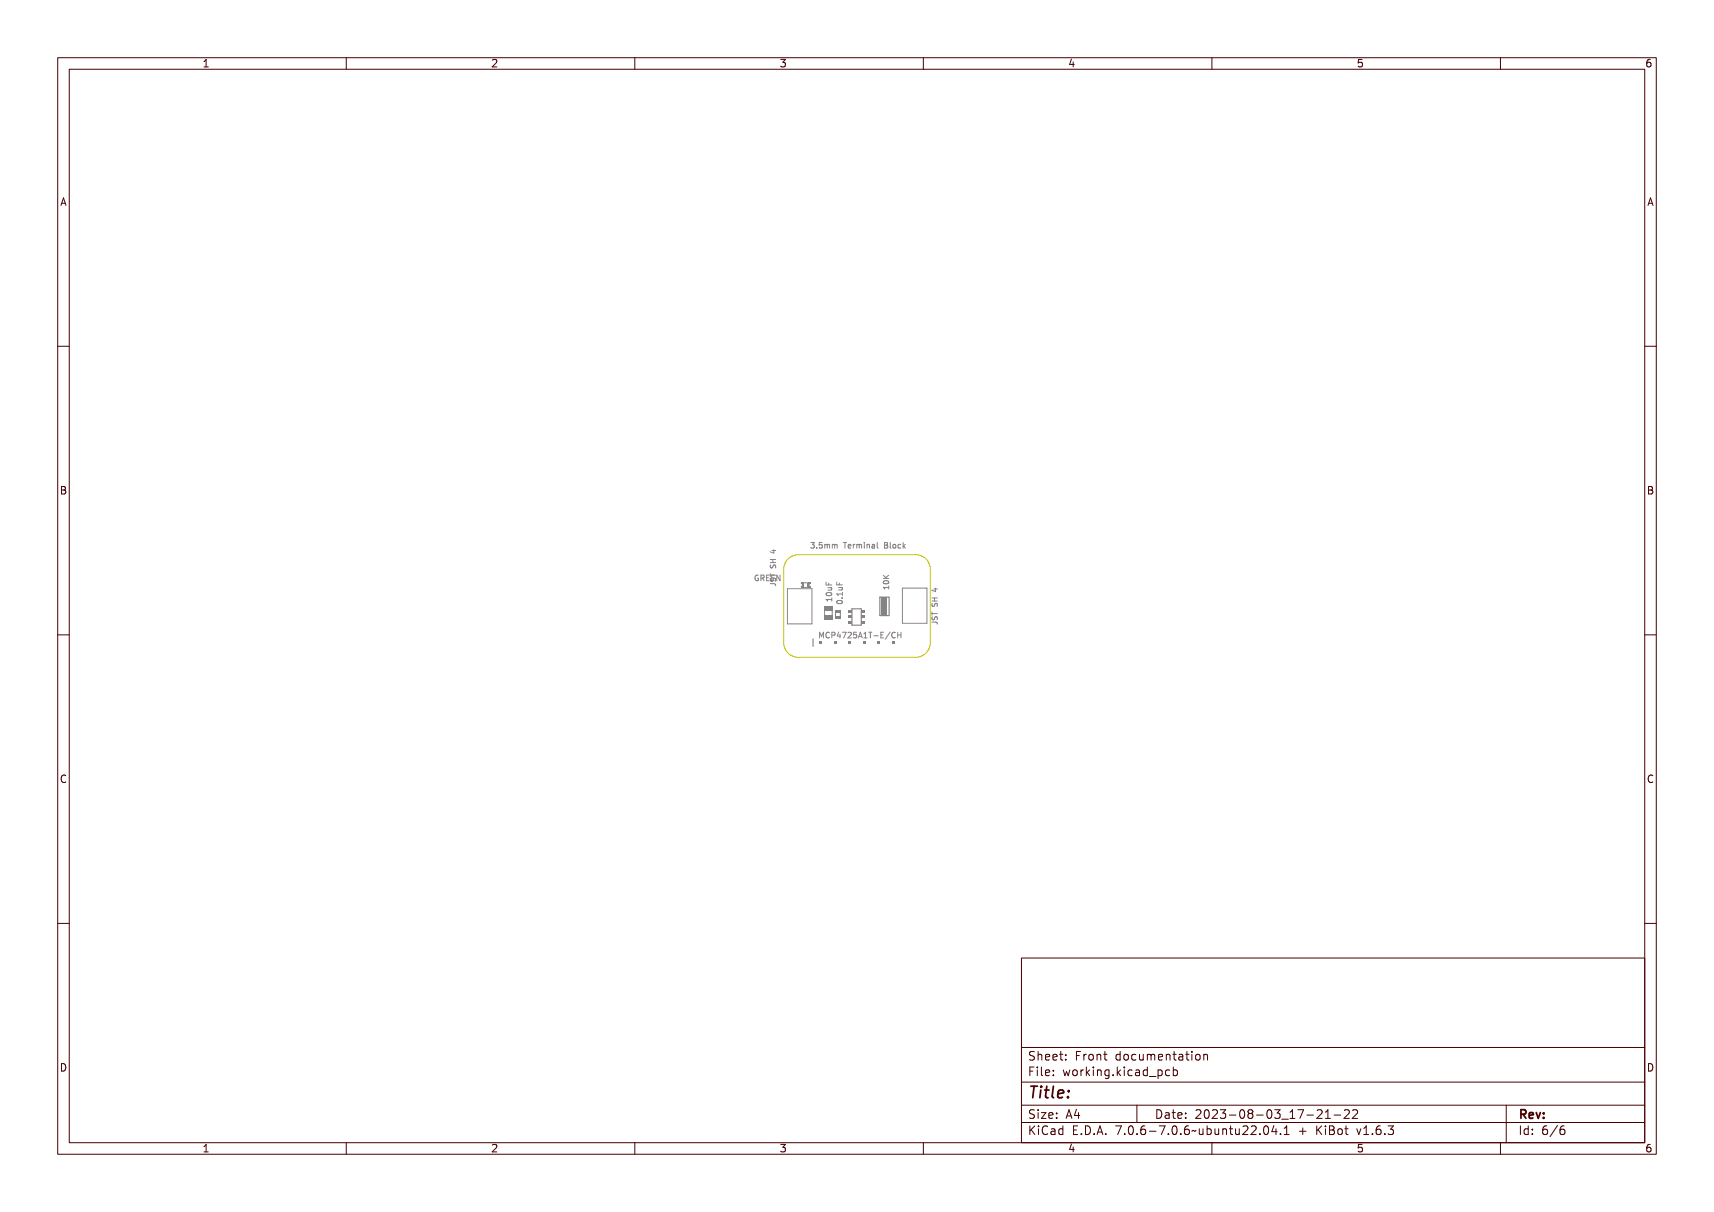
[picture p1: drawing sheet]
<svg xmlns="http://www.w3.org/2000/svg" width="297mm" height="210mm" viewBox="0 0 297 210" stroke-linecap="round" stroke-linejoin="round" font-family="sans-serif">
<g fill="none" stroke="#848484" stroke-width=".17">
<path d="M131.2 99.7a.53 .53 0 0 0-.4 .4 .53 .53 0 0 0 .4 .5M131.7 99.8l.2-.1 .3 .1v.1l-.1-.1a.36 .36 0 0 0-.4 .4 .36 .36 0 0 0 .4 .3v-.2l-.2-.1h.3v.4a.43 .43 0 0 1-.6 0 .43 .43 0 0 1 0-.6zM132.4 99.7h.2a.26 .26 0 0 1 .4 .2 .26 .26 0 0 1-.2 .3l.3 .5h-.2l-.3-.4h-.1v.4h-.1zM132.5 99.8h.1a.17 .17 0 0 1 .2 .2 .17 .17 0 0 1-.2 .2h-.1zM133.2 99.7h.6v.1h-.5v.3h.4v.1h-.4v.4h.5v.1h-.6zM133.5 97.5h.9M133.5 96.9h.9M133.5 97.9l.1 .5h.2l.2-.4 .2-.1 .2 .2v.3M133.6 99.5h.1v.2h.8v.2h-.8v.2h-.1zM133.6 97.3h.9v.1h-.4v.3h.4v.1h-.9v-.1h.4v-.3h-.4zM133.6 95.9h.6l.1-.2 .2 .3h-.2v.4h-.1l-.6-.4zM133.6 98.1h.1a.18 .18 0 0 0 0 .3 .18 .18 0 0 0 .3-.1 .29 .29 0 0 1 .5-.2 .29 .29 0 0 1-.1 .5v-.1a.22 .22 0 0 0 0-.3 .22 .22 0 0 0-.3 0 .22 .22 0 0 0 0 .3 .29 .29 0 0 1-.5 0 .29 .29 0 0 1 0-.4z"/>
<path d="M133.7 96h.5v.3zM133.8 95.4h.6M133.9 96.9v.6M134 99.7h.5v.1h-.4v.3h.4v.1h-.4v.4h.5v.1h-.6zM134.1 95.3v.5l-.7-.2M134.7 99.7h.2l.3 .8v-.8h.1v1h-.1l-.4-.8v.8h-.1zM140.5 94h.6l-.3 .4h.2M140.5 94.9h.5M141.5 94.1a.29 .29 0 0 1 .4 0 .29 .29 0 0 1 0 .4 .3 .3 0 0 1 0 .5 .3 .3 0 0 1-.4-.1 .22 .22 0 0 0 .3 .1 .22 .22 0 0 0 .1-.3 .22 .22 0 0 0-.3-.1l.1-.1a.18 .18 0 0 0 .2-.3 .17 .17 0 0 0-.3 0h-.1zM142.5 94.8h.1v.2h-.1zM143.1 94.1h.5v.1h-.4v.2a.32 .32 0 0 1 .4 .2 .32 .32 0 0 1-.1 .4 .32 .32 0 0 1-.5-.1 .25 .25 0 0 0 .4 0 .25 .25 0 0 0 0-.3 .25 .25 0 0 0-.3-.1zM143.8 94.3h.6v.7h-.1v-.6l-.1 .6h-.1l-.1-.6-.1 .6h-.1z"/>
<path d="M144.6 94.3h.6v.7h-.1v-.6l-.1 .6h-.1l-.1-.6-.1 .6h-.1zM146.1 94.1h.7v.1h-.3v.8h-.1v-.8h-.3zM147 94.4l.4-.1 .2 .3-.5 .1a.28 .28 0 0 0 .1 .2 .28 .28 0 0 0 .3 0 .36 .36 0 0 1-.5 0 .36 .36 0 0 1 0-.5zM147.1 94.4h.3l.1 .2h-.4zM147.9 94.3l.1 .1a.19 .19 0 0 1 .2-.1 .19 .19 0 0 1 .2 .1 .24 .24 0 0 0-.3 0 .24 .24 0 0 0-.1 .3v.3h-.1zM148.5 94.3h.6l.1 .7h-.1l-.1-.6-.1 .6h-.1l-.1-.6-.1 .6h-.1zM149.4 94.3h.3v.6h.2v.1h-.6v-.1h.3v-.5zM149.6 94h.1v.2h-.1zM150.1 94.3l.1 .1a.23 .23 0 0 1 .3-.1 .23 .23 0 0 1 .2 .3v.4h-.1l-.1-.5-.1-.1-.1 .1-.1 .5h-.1zM150.9 94.3l.5 .1 .1 .6-.2-.1a.25 .25 0 0 1-.3 .1 .25 .25 0 0 1-.1-.3 .25 .25 0 0 1 .3-.1h.1a.23 .23 0 0 0-.1-.2 .23 .23 0 0 0-.3 .1zM151.7 94h.3v.8l.2 .2-.3-.1v-.8zM153.1 99.7l.5 .5"/>
<path d="M153.3 94.1h.2a.23 .23 0 0 1 .3 .1 .23 .23 0 0 1-.1 .3 .26 .26 0 0 1 .2 .3 .26 .26 0 0 1-.4 .2h-.2zM153.4 94.6h.1a.18 .18 0 0 1 .2 .1 .18 .18 0 0 1-.2 .2h-.1zM153.4 94.2h.1a.15 .15 0 0 1 .2 .1 .15 .15 0 0 1-.2 .2h-.1zM154 99.7l-.5 .4M154 94h.3v.8l.3 .2-.3-.1-.1-.8zM155 94.5v-.1a.24 .24 0 0 1 .3 .3 .24 .24 0 0 1-.3 .2zM155.7 94.4l.3-.1 .2 .2a.26 .26 0 0 0-.4 0 .26 .26 0 0 0 0 .3 .26 .26 0 0 0 .4 .1v.1a.38 .38 0 0 1-.5-.1 .38 .38 0 0 1 0-.5zM156.4 94h.2v.6l.4-.3-.3 .3 .4 .4h-.2l-.3-.4v.4h-.2zM133.6 101.1h.6a.26 .26 0 0 1 .3 .2 .26 .26 0 0 1-.2 .3 .21 .21 0 0 0 .1-.2 .21 .21 0 0 0-.2-.2h-.5v.2h-.1zM133.6 100.3l.1 .1a.18 .18 0 0 0 0 .3 .18 .18 0 0 0 .3-.2 .29 .29 0 0 1 .5-.2 .29 .29 0 0 1-.1 .5 .22 .22 0 0 0 0-.3 .22 .22 0 0 0-.3-.1 .22 .22 0 0 0 0 .3 .29 .29 0 0 1-.5 0 .29 .29 0 0 1 0-.4zM134.1 101.1l.3 .2v.2M138.8 101.1a.3 .3 0 0 1 .3 .3 .3 .3 0 0 1-.3 .3"/>
<path d="M139.2 101.8h.8M139.3 101h.7M140.4 101.1a.27 .27 0 0 0-.2 .3 .27 .27 0 0 0 .2 .3M141.8 109.6h.2l.2 .5 .1-.5h.2v1h-.1v-.9l-.2 .5h-.1l-.2-.5v.9h-.1zM142.7 109.7l.4-.1 .1 .1v.1a.34 .34 0 0 0-.4 .3 .34 .34 0 0 0 .4 .3v.1a.45 .45 0 0 1-.5-.1 .45 .45 0 0 1 0-.5zM143.2 103.9h.9v-.2h.1v.5h-.1v-.2h-.8l.1 .2h-.1zM143.2 101.3h.1v.4h.3v-.4h.1v.4h.5v.2h-1zM143.3 103l.4-.1a.38 .38 0 0 1 .5 .3 .55 .55 0 0 1-.5 .3 .55 .55 0 0 1-.5-.3zM143.3 103.1a.43 .43 0 0 1 .8 .2 .43 .43 0 0 1-.8-.2zM143.5 102.1h.7l-.1 .1a.23 .23 0 0 1 .1 .3 .23 .23 0 0 1-.3 .2h-.4v-.1l.5-.1 .1-.1-.1-.1-.5-.1zM143.5 109.6h.3a.31 .31 0 0 1 .3 .4 .31 .31 0 0 1-.5 .2v.4h-.1zM143.6 109.7h.2a.18 .18 0 0 1 .2 .2 .18 .18 0 0 1-.2 .2h-.2z"/>
<path d="M144.6 109.6h.1v.6h.2l-.2 .4h-.1v-.3h-.4zM144.6 109.7v.5h-.3zM145 109.6h.6l-.3 1h-.2l.4-.9h-.5zM145.1 102.7h.8v-.2h.1v.6h-.1v-.2h-.7v.2h-.1zM145.1 101h.1v.4h.2v-.4h.1v.4h.5v.1h-.9zM145.2 104.2l.3-.1a.38 .38 0 0 1 .5 .3 .55 .55 0 0 1-.5 .3 .55 .55 0 0 1-.5-.3zM145.2 104.3a.43 .43 0 0 1 .7 .2 .43 .43 0 0 1-.7-.2zM145.3 101.8h.7l-.1 .1a.23 .23 0 0 1 .1 .3 .23 .23 0 0 1-.3 .1h-.4v-.1h.5l.1-.1-.1-.2h-.5zM145.8 103.6h.2v.1h-.2zM145.8 109.7a.35 .35 0 0 1 .6 0 .35 .35 0 0 1-.2 .5l-.2 .3h.4v.1h-.6l.4-.5a.23 .23 0 0 0 0-.4 .23 .23 0 0 0-.4 .1zM146.6 109.6h.5v.1h-.3v.3a.32 .32 0 0 1 .4 .1 .32 .32 0 0 1-.2 .4 .32 .32 0 0 1-.4-.1 .25 .25 0 0 0 .4 .1 .25 .25 0 0 0 0-.4 .25 .25 0 0 0-.4 0zM147.6 109.6h.2l.3 1h-.2v-.3h-.4v.3h-.2z"/>
<path d="M147.7 109.7l.1 .5h-.2zM148.3 109.7l.3-.1v.9h.2v.1h-.5v-.1h.2v-.8l-.2 .1zM148.9 109.6h.7v.1h-.2v.9h-.2v-.9h-.3zM149.9 110.2h.3v.1h-.3zM150.6 109.6h.6v.1h-.5v.3h.4v.1h-.4v.4h.5v.1h-.6zM151.8 109.6h.2l-.6 1.1h-.1zM152.2 109.7l.4-.1 .1 .1v.1a.34 .34 0 0 0-.4 .3 .34 .34 0 0 0 .4 .3v.1a.45 .45 0 0 1-.5-.1 .45 .45 0 0 1 0-.5zM152.9 109.6h.2v.4h.3v-.4h.1v1h-.1v-.5h-.3v.5h-.2zM153.1 100.2h.9M153.1 100.8a.46 .46 0 0 1 .5-.2 .46 .46 0 0 1 .4 .4 .46 .46 0 0 1-.6 .2 .46 .46 0 0 1-.3-.4zM153.1 101.8h.8v-.2h.1v.5h-.1v-.2h-.7l.1 .2h-.1zM153.1 100l.4 .4 .5-.4v.2l-.4 .3 .4 .1v.1h-.9v-.1h.4l-.4-.4z"/>
<path d="M153.1 101a.48 .48 0 0 1 .6-.2 .48 .48 0 0 1 .3 .5 .48 .48 0 0 1-.5 .2 .48 .48 0 0 1-.4-.5zM153.2 101.1a.41 .41 0 0 1 .7 .1 .41 .41 0 0 1-.7-.1zM154 101.5v.6M154 101.8h-.9l.2 .3M154.2 109.5l-.8 1.3M155.1 109.6a.44 .44 0 0 0-.6 .4 .44 .44 0 0 0 .6 .4M155.6 109.6v.9M155.6 110h.5M156.1 109.6v.9M161.5 107.8h.8l.1 .3M161.5 106.1v.5M161.5 106.3h.9"/>
<path d="M161.5 104.1h.9M161.5 103.6h.9M161.5 104.5l.1 .5h.2l.2-.4 .2-.1 .2 .2v.4M161.5 106.9v.3l.2 .2 .2-.1 .2-.4h.2l.1 .5M161.6 107.8h.6a.26 .26 0 0 1 .4 .2 .26 .26 0 0 1-.2 .3 .21 .21 0 0 0 .1-.3 .21 .21 0 0 0-.3-.1h-.5v.2h-.1zM161.6 106.1h.1v.3h.8v.1h-.8v.3h-.1zM161.6 103.9h.9v.1h-.4v.4h.4v.1h-.9v-.1h.4v-.4h-.4zM161.6 102.5h.6l.1-.1 .2 .2h-.2v.4h-.1l-.6-.3zM161.7 107h.1a.2 .2 0 0 0 0 .4 .18 .18 0 0 0 .2-.2 .29 .29 0 0 1 .5-.2 .29 .29 0 0 1-.1 .5v-.1a.22 .22 0 0 0 .1-.3 .22 .22 0 0 0-.3 0 .22 .22 0 0 0-.1 .3 .29 .29 0 0 1-.4 0 .29 .29 0 0 1 0-.4zM161.7 104.7l.1 .1a.18 .18 0 0 0 0 .3 .18 .18 0 0 0 .2-.2 .29 .29 0 0 1 .5-.1 .29 .29 0 0 1-.1 .4 .22 .22 0 0 0 .1-.3 .22 .22 0 0 0-.3-.1 .22 .22 0 0 0-.1 .3 .29 .29 0 0 1-.4 0 .29 .29 0 0 1 0-.4zM161.7 102.6h.5v.3zM161.8 102h.6"/>
<path d="M161.9 103.6v.5M162.1 101.9v.6l-.7-.2"/>
<circle cx="151.2" cy="94.8" r=".16"/>
<circle cx="155.1" cy="94.6" r=".36"/>
<circle cx="139" cy="101.7" r=".07"/>
<circle cx="143.7" cy="103.2" r=".09"/>
<circle cx="145.5" cy="104.4" r=".09"/>
<circle cx="153.6" cy="101.2" r=".08"/>
</g>
<g fill="#848484">
<path d="M138.8 101.6h.1v.2h-.1z" fill-rule="evenodd"/>
<path d="M138.9 101.8h.4z" fill-rule="evenodd"/>
<path d="M139 100.9h.3v.9h-.3z" fill-rule="evenodd"/>
<path d="M140 101.6h.5v.2h-.5z" fill-rule="evenodd"/>
<path d="M140 101.1h.2v.6h-.2z" fill-rule="evenodd"/>
<path d="M140.2 101.6l.1 .1z" fill-rule="evenodd"/>
<path d="M140.2 101.1l.1 .1z" fill-rule="evenodd"/>
<path d="M138.8 100.9h.3v.2h-.3z" fill-rule="evenodd"/>
<path d="M140 100.9h.5v.2h-.5z" fill-rule="evenodd"/>
</g>
<path d="M142.9 105.8v.8M144.2 105.8v.8" fill="none" stroke="#848484" stroke-width=".17"/>
<g fill="#848484">
<path d="M142.8 106.6h1.5v.7h-1.5z" fill-rule="evenodd"/>
<path d="M142.8 105.1h1.5v.8h-1.5z" fill-rule="evenodd"/>
</g>
<path d="M152.5 103.5h1.6v3.2h-1.6z" fill="none" stroke="#848484" stroke-width=".2"/>
<path d="M152.8 103.5h1v3.1h-1z" fill-rule="evenodd" fill="#848484"/>
<path d="M144.8 106.1v.7M145.6 106.1v.7" fill="none" stroke="#848484" stroke-width=".17"/>
<g fill="#848484">
<path d="M144.7 106.8h1v.5h-1z" fill-rule="evenodd"/>
<path d="M144.7 105.6h1v.5h-1z" fill-rule="evenodd"/>
</g>
<path d="M140.9 110.7v1.3" fill="none" stroke="#848484" stroke-width=".2"/>
<g fill="#848484">
<path d="M141.9 111.1h.5v.5h-.5z" fill-rule="evenodd"/>
<path d="M144.4 111.1h.5v.5h-.5z" fill-rule="evenodd"/>
<path d="M147 111.1h.5v.5h-.5z" fill-rule="evenodd"/>
<path d="M149.5 111.1h.5v.5h-.5z" fill-rule="evenodd"/>
<path d="M152.1 111.1h.5v.5h-.5z" fill-rule="evenodd"/>
<path d="M154.6 111.1h.5v.5h-.5z" fill-rule="evenodd"/>
</g>
<path d="M156.4 101.9h4.2v6.1h-4.2z" fill="none" stroke="#848484" stroke-width=".17"/>
<path d="M147.6 105.5h1.6v2.8h-1.6z" fill="none" stroke="#848484" stroke-width=".2"/>
<g fill="#848484">
<path d="M149.3 105.7h.6v.5h-.6z" fill-rule="evenodd"/>
<path d="M146.9 105.7h.7v.5h-.7z" fill-rule="evenodd"/>
<path d="M149.3 106.7h.6v.5h-.6z" fill-rule="evenodd"/>
<path d="M146.9 106.7h.7v.5h-.7z" fill-rule="evenodd"/>
<path d="M149.3 107.6h.6v.5h-.6z" fill-rule="evenodd"/>
<path d="M146.9 107.6h.7v.5h-.7z" fill-rule="evenodd"/>
</g>
<path d="M136.4 102h4.3v6.1h-4.3z" fill="none" stroke="#848484" stroke-width=".17"/>
<path d="M136.8 96.7l1-.5 .5-.1h20.4a2.54 2.54 0 0 1 2.5 2.6v12.7a2.54 2.54 0 0 1-2.5 2.5h-20.4a2.54 2.54 0 0 1-2.5-2.5v-12.7a2.53 2.53 0 0 1 1-2z" fill="none" stroke="#c2c200" stroke-width=".17"/>
<g fill="none" stroke="#480000" stroke-width=".17">
<path d="M10 10h277v190h-277zM12 12h273v186h-273zM60 10v2M110 10v2M160 10v2M210 10v2M260 10v2M10 60h2M285 60h2M10 110h2M285 110h2M10 160h2"/>
<path d="M285 160h2M177 166h108v32h-108zM60 198v2M110 198v2M160 198v2M177 181.5h108M177 187.5h108M177 191.5h108M177 194.5h108M178.1 195.2h.2v.6l.6-.6h.3l-.6 .6 .6 .8h-.2l-.5-.7-.2 .2v.5h-.2zM178.2 185h.9v.2h-.7v.4h.6v.2h-.6v.7h-.2zM178.3 182.4l.5-.1h.2v.2a.31 .31 0 0 0-.5-.1 .31 .31 0 0 0 0 .5 .5 .5 0 0 1 .6 .6 .5 .5 0 0 1-.8 .2l-.1-.2a.34 .34 0 0 0 .4 .1 .34 .34 0 0 0 .1-.5 .47 .47 0 0 1-.5-.2 .47 .47 0 0 1 .1-.5z"/>
<path d="M178.3 192.5l.5-.1h.2v.2a.31 .31 0 0 0-.5-.1 .31 .31 0 0 0 0 .5 .5 .5 0 0 1 .6 .6 .5 .5 0 0 1-.8 .2l-.1-.2a.34 .34 0 0 0 .4 .1 .34 .34 0 0 0 .1-.5 .47 .47 0 0 1-.5-.2 .47 .47 0 0 1 .1-.5zM179.4 182.2h.2v.6a.35 .35 0 0 1 .4-.1 .35 .35 0 0 1 .2 .4v.6h-.2v-.8h-.4v.8h-.2zM179.5 185.4h.4v.9h.4v.2h-.9v-.2h.3v-.8h-.2zM179.5 192.8h.4v.9h.4v.1h-.9v-.1h.3v-.8h-.2zM179.5 195.6h.4v.9h.4v.1h-.9v-.1h.3v-.8h-.2zM179.7 184.9h.2v.3h-.2zM179.7 192.3h.2v.3h-.2zM179.7 195.1h.2v.3h-.2zM180.6 184.9h.4v1.3l.4 .1v.2l-.5-.2v-1.2h-.3zM180.6 192.8h.8v.1l-.6 .8h.6v.1h-.8v-.1l.6-.8h-.6zM180.7 182.8a.49 .49 0 0 1 .6-.1 .49 .49 0 0 1 .2 .5h-.8a.42 .42 0 0 0 .3 .4 .42 .42 0 0 0 .4-.1v.2a.6 .6 0 0 1-.8-.1 .6 .6 0 0 1 .1-.8zM180.7 195.4l.5-.2h.3v.2a.43 .43 0 0 0-.6 0 .43 .43 0 0 0-.2 .5 .43 .43 0 0 0 .2 .5 .43 .43 0 0 0 .6 0v.2a.66 .66 0 0 1-.8-.1 .66 .66 0 0 1-.1-.8z"/>
<path d="M180.8 182.9l.4-.1 .1 .3h-.6zM181.8 195.6h.2a.45 .45 0 0 1 .5 0 .45 .45 0 0 1 .1 .4v.6h-.1v-.1a.38 .38 0 0 1-.5 .2 .38 .38 0 0 1-.2-.5 .38 .38 0 0 1 .4-.2h.3a.35 .35 0 0 0-.3-.4 .35 .35 0 0 0-.4 .2zM181.9 182.8a.49 .49 0 0 1 .6-.1 .49 .49 0 0 1 .2 .5h-.8a.42 .42 0 0 0 .3 .4 .42 .42 0 0 0 .5-.1v.2a.6 .6 0 0 1-.9-.1 .6 .6 0 0 1 .1-.8zM181.9 185.5a.49 .49 0 0 1 .6-.1 .49 .49 0 0 1 .2 .5h-.8a.42 .42 0 0 0 .3 .4 .42 .42 0 0 0 .5-.1v.2a.6 .6 0 0 1-.9-.1 .6 .6 0 0 1 .1-.8zM181.9 192.9a.49 .49 0 0 1 .6-.1 .49 .49 0 0 1 .2 .5h-.8a.42 .42 0 0 0 .3 .4 .42 .42 0 0 0 .5-.1v.2a.6 .6 0 0 1-.9-.1 .6 .6 0 0 1 .1-.8zM182 196.2l.5-.1a.31 .31 0 0 1-.2 .4 .31 .31 0 0 1-.4-.1zM182 182.9l.4-.1 .1 .3h-.6zM182 185.6l.4-.1 .1 .3h-.6zM182 193l.4-.1 .1 .3h-.6zM183 195.7l.4-.2 .2 .2v-.6h.2v1.5h-.2v-.1a.42 .42 0 0 1-.5 .1 .42 .42 0 0 1-.2-.5zM183.2 195.8l.1-.1a.4 .4 0 0 1 .3 .4 .4 .4 0 0 1-.3 .4l-.2-.2zM183.2 182.3h.2v.4h.4v.1h-.4l.1 .8h.3v.1h-.2a.3 .3 0 0 1-.4-.3v-.6h-.3v-.1h.3z"/>
<path d="M183.3 185.4h.2v.3h-.2zM183.3 186.2h.2v.3h-.2zM183.3 192.8h.2v.3h-.2zM183.3 193.6h.2v.2h-.2zM184.5 182.7h.2v.3h-.2zM184.5 183.5h.2v.2h-.2zM185.2 185.4h.2l.2 .8 .1-.5h.2l.2 .5 .1-.8h.2l-.2 1.1h-.2l-.2-.7-.2 .7h-.1zM185.4 195.2h.9v.2h-.7v.4h.6v.2h-.6v.5h.7v.1h-.9zM185.7 192.4h.2l.5 1.4h-.2l-.1-.3h-.5l-.1 .3h-.2zM185.8 192.6l.2 .7h-.4zM186.6 182.3h.9v.2h-.7v.4h.6v.2h-.6v.6h-.2zM186.7 185.5a.52 .52 0 0 1 .8 .4 .52 .52 0 0 1-.8 .4l-.1-.4z"/>
<path d="M186.8 185.6l.1-.1a.39 .39 0 0 1 .4 .4 .39 .39 0 0 1-.4 .4l-.1-.2zM186.9 196.4h.2v.2h-.2zM187.1 192.4h.2v.9h.2v.2h-.2v.3h-.2v-.3h-.6v-.2zM187.1 192.6v.7h-.4zM187.8 195.2a.76 .76 0 0 1 .9 .7 .76 .76 0 0 1-.9 .7zM188 195.4a.57 .57 0 0 1 .5 .5 .57 .57 0 0 1-.5 .6zM188 182.7h.2v.2a.3 .3 0 0 1 .3-.3 .3 .3 0 0 1 .3 .3 .37 .37 0 0 0-.5-.1 .37 .37 0 0 0-.1 .4v.5h-.2zM188 185.4h.2v.2a.3 .3 0 0 1 .3-.3 .3 .3 0 0 1 .3 .3 .37 .37 0 0 0-.5-.1 .37 .37 0 0 0-.1 .4v.6h-.2zM189.1 184.9h.1v.9l.5-.4h.2l-.4 .4 .5 .7h-.2l-.4-.6-.2 .1v.5h-.1zM189.1 182.8a.52 .52 0 0 1 .8 .4 .52 .52 0 0 1-.8 .4l-.1-.4zM189.2 182.9l.1-.1a.39 .39 0 0 1 .4 .4 .39 .39 0 0 1-.4 .4l-.1-.2zM189.3 196.4h.3v.2h-.3z"/>
<path d="M190.2 182.7h.2v.1a.35 .35 0 0 1 .4-.1 .35 .35 0 0 1 .3 .4v.6h-.2l-.1-.8h-.3l-.1 .8h-.2zM190.3 185.4h.4v.9h.4v.2h-.9v-.2h.4v-.8h-.3zM190.5 195.2h.3l.4 1.4h-.2l-.1-.3h-.5l-.1 .3h-.2zM190.6 184.9h.1v.3h-.1zM190.6 195.4l.2 .7h-.4zM191.4 185.4h.2v.1a.35 .35 0 0 1 .4-.1 .35 .35 0 0 1 .3 .4v.7h-.2l-.1-.9h-.3l-.1 .9h-.2zM191.7 182.3h.1v.4h.4v.1h-.4l.1 .8h.3v.1h-.2a.3 .3 0 0 1-.3-.3v-.6h-.3v-.1h.3zM191.7 196.4h.3v.2h-.3zM192.7 185.5l.3-.2 .3 .2v-.1h.2v1a.53 .53 0 0 1-.8 .4v-.2a.36 .36 0 0 0 .4 .1 .36 .36 0 0 0 .2-.4l-.1 .1a.53 .53 0 0 1-.7-.3 .53 .53 0 0 1 .2-.6zM192.8 185.6l.1-.1a.39 .39 0 0 1 .4 .4 .39 .39 0 0 1-.4 .4l-.1-.2zM193.8 195.2h.9l-.5 1.4h-.2l.5-1.2h-.7zM193.9 182.8l.3-.2 .3 .2v-.6h.2v1.5h-.2v-.1a.42 .42 0 0 1-.6 .1 .42 .42 0 0 1-.1-.5z"/>
<path d="M194.1 182.8a.4 .4 0 0 1 .4 .4 .4 .4 0 0 1-.4 .4l-.2-.4zM194.1 186.2h.3v.3h-.3zM195.1 184.9h.2v.9l.4-.4h.3l-.5 .4 .5 .7h-.2l-.4-.6-.1 .1v.5h-.2zM195.1 182.8a.52 .52 0 0 1 .8 .4 .52 .52 0 0 1-.8 .4l-.1-.4zM195.2 182.9l.1-.1a.39 .39 0 0 1 .4 .4 .39 .39 0 0 1-.4 .4l-.1-.2zM195.3 196.4h.3v.2h-.3zM196.3 185.4h.5v.9h.3v.2h-.9v-.2h.4v-.8h-.3zM196.3 195.4a.5 .5 0 0 1 .7-.1 .5 .5 0 0 1 .1 .6 .52 .52 0 0 1-.4 .8 .52 .52 0 0 1-.5-.8zM196.4 182.8a.39 .39 0 0 1 .4-.2 .39 .39 0 0 1 .3 .3 .4 .4 0 0 0-.6 0 .4 .4 0 0 0 0 .6 .4 .4 0 0 0 .6 0 .41 .41 0 0 1-.4 .3 .41 .41 0 0 1-.4-.3v-.5zM196.5 195.4a.57 .57 0 0 1 .4 .9l-.3 .2a.86 .86 0 0 1-.1-1.1zM196.6 184.9h.2v.3h-.2zM197 191.5v3"/>
<path d="M197.4 182.7h.2v.8l.2 .1 .3-.2v-.7h.2v1h-.2v-.1a.35 .35 0 0 1-.4 .2 .35 .35 0 0 1-.3-.5zM197.6 185.5a.39 .39 0 0 1 .4-.2 .39 .39 0 0 1 .3 .3 .4 .4 0 0 0-.6 0 .4 .4 0 0 0 0 .6 .4 .4 0 0 0 .6 0 .41 .41 0 0 1-.4 .3 .41 .41 0 0 1-.4-.3v-.5zM197.7 196.4h.3v.2h-.3zM198.6 182.7h.1l.2-.1a.22 .22 0 0 0 .2 .2 .22 .22 0 0 0 .2-.2l.2 .3 .1 .8h-.2v-.8l-.1-.1-.2 .1v.8h-.1v-.8l-.2-.1-.1 .1v.8h-.1zM198.7 185.4h.1a.45 .45 0 0 1 .5 0 .45 .45 0 0 1 .2 .4v.7h-.2v-.2a.38 .38 0 0 1-.5 .2 .38 .38 0 0 1-.2-.5 .38 .38 0 0 1 .5-.2h.2a.35 .35 0 0 0-.3-.4 .35 .35 0 0 0-.3 .2zM198.7 195.4l.5-.2h.2v.2a.43 .43 0 0 0-.5 0 .43 .43 0 0 0-.1 .5 .48 .48 0 0 1 .7 0 .48 .48 0 0 1-.1 .7 .48 .48 0 0 1-.7-.1l-.1-.6zM198.8 186l.5-.1a.31 .31 0 0 1-.1 .4 .31 .31 0 0 1-.4-.1zM198.9 195.9a.29 .29 0 0 1 .4 .1 .29 .29 0 0 1-.1 .4 .29 .29 0 0 1-.4-.1zM199.9 185.5l.3-.2 .3 .2v-.6h.2v1.6h-.2v-.2a.42 .42 0 0 1-.5 .1 .42 .42 0 0 1-.2-.5zM199.9 182.8a.49 .49 0 0 1 .6-.1 .49 .49 0 0 1 .2 .5h-.7a.42 .42 0 0 0 .2 .4 .42 .42 0 0 0 .5-.1v.2a.6 .6 0 0 1-.8-.1 .6 .6 0 0 1 0-.8zM200 196h.5v.2h-.5zM200 185.6l.1-.1a.39 .39 0 0 1 .4 .4 .39 .39 0 0 1-.4 .4l-.1-.2z"/>
<path d="M200.1 182.9l.3-.1 .2 .3h-.6zM200.1 192.4a.76 .76 0 0 1 1 .7 .76 .76 0 0 1-1 .7zM200.3 192.6a.57 .57 0 0 1 .6 .5 .57 .57 0 0 1-.6 .6zM200.9 186.8l1.2 .1zM201 195.2h.9l-.5 1.4h-.2l.5-1.2h-.7zM201.1 182.7h.1v.1a.35 .35 0 0 1 .5-.1 .35 .35 0 0 1 .2 .4v.6h-.2v-.8h-.4l-.1 .8h-.1zM201.4 192.8h.2a.45 .45 0 0 1 .5 0 .45 .45 0 0 1 .1 .4v.6h-.1v-.1a.38 .38 0 0 1-.5 .2 .38 .38 0 0 1-.2-.5 .38 .38 0 0 1 .4-.2h.3a.35 .35 0 0 0-.3-.4 .35 .35 0 0 0-.4 .2zM201.6 193.4l.5-.1a.31 .31 0 0 1-.2 .4 .31 .31 0 0 1-.4-.1zM202.2 185.4h.2v.1a.46 .46 0 0 1 .6 0 .46 .46 0 0 1 .1 .6 .39 .39 0 0 1-.2 .4 .39 .39 0 0 1-.5-.2v.6h-.2zM202.5 182.3h.2v.4h.4v.1h-.4v.8h.4v.1h-.2a.3 .3 0 0 1-.4-.3v-.6h-.3v-.1h.3zM202.5 185.6l.1-.1a.4 .4 0 0 1 .4 .4 .4 .4 0 0 1-.4 .4l-.2-.2zM202.5 196.4h.3v.2h-.3z"/>
<path d="M202.8 192.4h.2v.4h.4v.1h-.4l.1 .8h.3v.1h-.2a.3 .3 0 0 1-.4-.3v-.6h-.3v-.1h.3zM203.5 182.7h.2a.45 .45 0 0 1 .4 0 .45 .45 0 0 1 .2 .4v.6h-.2v-.1a.38 .38 0 0 1-.5 .2 .38 .38 0 0 1-.2-.5 .38 .38 0 0 1 .5-.2h.2a.35 .35 0 0 0-.2-.4 .35 .35 0 0 0-.4 .2zM203.5 195.4a.5 .5 0 0 1 .7-.1 .5 .5 0 0 1 .1 .6 .52 .52 0 0 1-.4 .8 .52 .52 0 0 1-.5-.8zM203.6 185.5a.39 .39 0 0 1 .4-.2 .39 .39 0 0 1 .3 .3 .4 .4 0 0 0-.5 0 .4 .4 0 0 0 0 .6 .4 .4 0 0 0 .5 0 .41 .41 0 0 1-.4 .3 .41 .41 0 0 1-.4-.3v-.5zM203.7 183.3l.4-.1a.31 .31 0 0 1-.1 .4 .31 .31 0 0 1-.4-.1zM203.7 195.4a.57 .57 0 0 1 .4 .9l-.2 .2a.86 .86 0 0 1-.2-1.1zM203.9 192.9a.49 .49 0 0 1 .6-.1 .49 .49 0 0 1 .2 .5h-.8a.42 .42 0 0 0 .3 .4 .42 .42 0 0 0 .5-.1v.2a.6 .6 0 0 1-.9-.1 .6 .6 0 0 1 .1-.8zM204 193l.4-.1 .1 .3h-.6zM204.7 184.9h.1v.6a.45 .45 0 0 1 .7 0 .45 .45 0 0 1 0 .6 .39 .39 0 0 1-.2 .4 .39 .39 0 0 1-.5-.2v.2h-.1zM204.9 182.3h.2v.4h.4v.1h-.4v.8h.4v.1h-.2a.3 .3 0 0 1-.4-.3v-.6h-.3v-.1h.3zM204.9 185.6l.1-.1a.39 .39 0 0 1 .4 .4 .39 .39 0 0 1-.4 .4l-.1-.2zM204.9 196.4h.3v.2h-.3z"/>
<path d="M205.3 192.8h.2v.3h-.2zM205.3 193.6h.2v.2h-.2zM205.9 182.7h.5v.9h.3v.1h-.9v-.1h.4v-.8h-.3zM205.9 195.4l.5-.2h.2v.2a.43 .43 0 0 0-.5 0 .43 .43 0 0 0-.1 .5 .48 .48 0 0 1 .7 0 .48 .48 0 0 1-.1 .7 .48 .48 0 0 1-.7-.1l-.1-.6zM206.1 195.9a.29 .29 0 0 1 .4 .1 .29 .29 0 0 1-.1 .4 .29 .29 0 0 1-.4-.1zM206.2 182.2h.2v.3h-.2zM207 196l.3-.1 .5 .1 .2-.1a.38 .38 0 0 1-.7 .2l-.3 .1zM207.1 182.8a.52 .52 0 0 1 .8 .4 .52 .52 0 0 1-.8 .4l-.1-.4zM207.3 182.9l.1-.1a.39 .39 0 0 1 .4 .4 .39 .39 0 0 1-.4 .4l-.2-.2zM207.4 192.5a.53 .53 0 0 1 .8 .1 .53 .53 0 0 1-.3 .7l-.3 .4h.7v.1h-.9v-.1l.3-.4a.49 .49 0 0 0 .2-.7l-.5 .1zM208.3 182.7h.1v.1a.35 .35 0 0 1 .5-.1 .35 .35 0 0 1 .2 .4v.6h-.2v-.8h-.4l-.1 .8h-.1zM208.3 195.6h.1l.1 .8 .2 .1 .2-.2v-.7h.2v1h-.2v-.1a.35 .35 0 0 1-.4 .2 .35 .35 0 0 1-.2-.5z"/>
<path d="M208.7 192.6a.5 .5 0 0 1 .6-.1 .5 .5 0 0 1 .2 .6 .52 .52 0 0 1-.5 .8 .52 .52 0 0 1-.4-.8zM208.9 192.6a.57 .57 0 0 1 .4 .9l-.3 .2a.86 .86 0 0 1-.1-1.1zM209.5 195.1h.2v.6a.45 .45 0 0 1 .6-.1 .45 .45 0 0 1 .1 .7 .39 .39 0 0 1-.3 .4 .39 .39 0 0 1-.4-.2v.1h-.2zM209.7 195.8l.1-.1a.4 .4 0 0 1 .4 .4 .4 .4 0 0 1-.4 .4l-.1-.2zM209.8 192.5a.53 .53 0 0 1 .8 .1 .53 .53 0 0 1-.3 .7l-.3 .4h.7v.1h-.9v-.1l.3-.4a.49 .49 0 0 0 .2-.7l-.5 .1zM210 198v2M210.7 195.6h.2v.8l.2 .1 .2-.2v-.7h.2v1h-.2v-.1a.35 .35 0 0 1-.4 .2 .35 .35 0 0 1-.2-.5zM211 192.4a.46 .46 0 0 1 .6 0 .46 .46 0 0 1 .1 .6l-.1 .1a.45 .45 0 0 1 .2 .6 .45 .45 0 0 1-.6 .2l-.2-.1v-.2a.35 .35 0 0 0 .5 .1 .35 .35 0 0 0 0-.5h-.3v-.2a.28 .28 0 0 0 .4-.1 .28 .28 0 0 0 0-.3 .28 .28 0 0 0-.4 0h-.2zM211.9 195.6h.2v.1a.35 .35 0 0 1 .4-.1 .35 .35 0 0 1 .2 .4v.6h-.2v-.8h-.4v.8h-.2zM212.4 193.2h.5v.2h-.5zM213.3 195.2h.2v.4h.4v.1h-.4v.8h.4v.1h-.2a.3 .3 0 0 1-.4-.3v-.6h-.3v-.1h.3zM213.5 192.6a.5 .5 0 0 1 .6-.1 .5 .5 0 0 1 .2 .6 .52 .52 0 0 1-.5 .8 .52 .52 0 0 1-.4-.8z"/>
<path d="M213.7 192.6a.57 .57 0 0 1 .4 .9l-.3 .2a.86 .86 0 0 1-.1-1.1zM214.3 195.6h.2v.8l.2 .1 .2-.2v-.7h.2v1h-.2v-.1a.35 .35 0 0 1-.4 .2 .35 .35 0 0 1-.2-.5zM214.7 192.5a.41 .41 0 0 1 .7-.1 .41 .41 0 0 1-.2 .7 .42 .42 0 0 1 .2 .6 .42 .42 0 0 1-.7 0 .42 .42 0 0 1 .2-.6l-.3-.2zM215.5 195.3a.53 .53 0 0 1 .8 .1 .53 .53 0 0 1-.3 .7l-.3 .4h.6v.1h-.9v-.1l.4-.4a.49 .49 0 0 0 .2-.8l-.5 .2zM216 193.2h.5v.2h-.5zM216.7 195.3a.53 .53 0 0 1 .8 .1 .53 .53 0 0 1-.3 .7l-.3 .4h.6v.1h-.9v-.1l.4-.4a.49 .49 0 0 0 .2-.8l-.5 .2zM217.1 192.6a.5 .5 0 0 1 .7-.1 .5 .5 0 0 1 .1 .6 .52 .52 0 0 1-.5 .8 .52 .52 0 0 1-.4-.8zM217.3 192.6a.57 .57 0 0 1 .4 .9l-.3 .2a.86 .86 0 0 1-.1-1.1zM218.2 196.4h.2v.2h-.2zM218.2 192.4a.46 .46 0 0 1 .6 0 .46 .46 0 0 1 .1 .6l-.1 .1a.45 .45 0 0 1 .2 .6 .45 .45 0 0 1-.6 .2l-.2-.1v-.2a.35 .35 0 0 0 .5 .1 .35 .35 0 0 0 0-.5h-.3v-.2a.28 .28 0 0 0 .4-.1 .28 .28 0 0 0 0-.3 .28 .28 0 0 0-.4 0h-.2zM219.2 195.4a.5 .5 0 0 1 .6-.1 .5 .5 0 0 1 .2 .6 .52 .52 0 0 1-.5 .8 .52 .52 0 0 1-.5-.8zM219.2 194.2l1.3 .1z"/>
<path d="M219.4 195.4a.57 .57 0 0 1 .3 .9l-.2 .2a.86 .86 0 0 1-.1-1.1zM220.7 192.5l.5-.1v1.3h.3v.1h-.8v-.1h.3v-1.1h-.3zM220.8 195.2h.2v.9h.2v.2h-.2v.3h-.2v-.3h-.6v-.2zM220.8 195.4v.7h-.4zM221.8 196.4h.2v.2h-.2zM221.8 192.4h.9l-.5 1.4h-.2l.5-1.2h-.7zM222.8 195.3l.5-.1v1.3h.3v.1h-.8v-.1h.3v-1.1h-.3zM223.2 193.2h.5v.2h-.5zM224.2 192.5a.53 .53 0 0 1 .8 .1 .53 .53 0 0 1-.3 .7l-.3 .4h.7v.1h-.9v-.1l.3-.4a.49 .49 0 0 0 .2-.7l-.5 .1zM225.4 195.5h.2v.4h.4v.2h-.4v.4h-.2v-.4h-.4v-.2h.4zM225.5 192.5l.5-.1v1.3h.3v.1h-.8v-.1h.3v-1.1h-.3zM226.8 193.2h.5v.2h-.5z"/>
<path d="M227.5 195.2h.2v.6l.6-.6h.2l-.6 .6 .6 .8h-.2l-.5-.7-.1 .2v.5h-.2zM227.8 192.5a.53 .53 0 0 1 .8 .1 .53 .53 0 0 1-.2 .7l-.4 .4h.7v.1h-.9v-.1l.3-.4a.49 .49 0 0 0 .2-.7l-.5 .1zM228.8 195.6h.4v.9h.4v.1h-.9v-.1h.4v-.8h-.3zM229 192.5a.53 .53 0 0 1 .8 .1 .53 .53 0 0 1-.2 .7l-.4 .4h.7v.1h-.9v-.1l.3-.4a.49 .49 0 0 0 .2-.7l-.5 .1zM229.1 195.1h.1v.3h-.1zM229.9 195.2h.4a.35 .35 0 0 1 .5 .2 .35 .35 0 0 1-.3 .5 .41 .41 0 0 1 .3 .5 .41 .41 0 0 1-.5 .2h-.4zM230.1 196h.2a.27 .27 0 0 1 .3 .2 .27 .27 0 0 1-.3 .3h-.2zM230.1 195.4h.2a.23 .23 0 0 1 .3 .2 .23 .23 0 0 1-.3 .2h-.2zM231.2 193.2h1.1M231.2 195.7a.52 .52 0 0 1 .8 .4 .52 .52 0 0 1-.8 .4l-.1-.4zM231.3 195.8l.1-.1a.39 .39 0 0 1 .4 .4 .39 .39 0 0 1-.4 .4l-.1-.2zM232.6 195.2h.1v.4h.4v.1h-.4l.1 .8h.3v.1h-.2a.3 .3 0 0 1-.3-.3v-.6h-.3v-.1h.3z"/>
<path d="M233 192.4l.2-.1h.3l.2 .1 .1 .3-.1 .2-.8 .9h.9M234.4 192.4l.2-.1h.4l.2 .1v.3v.2l-.9 .9h.9M234.6 195.6h.2l.3 .9 .4-.9h.2l-.4 1h-.3zM236 195.3l.5-.1v1.3h.3v.1h-.8v-.1h.3v-1.1h-.3zM237.4 196.4h.3v.2h-.3zM238.4 195.4l.5-.2h.2v.2a.43 .43 0 0 0-.5 0 .43 .43 0 0 0-.1 .5 .48 .48 0 0 1 .7 0 .48 .48 0 0 1-.1 .7 .48 .48 0 0 1-.7-.1l-.1-.6zM238.6 195.9a.29 .29 0 0 1 .4 .1 .29 .29 0 0 1-.1 .4 .29 .29 0 0 1-.4-.1zM239.8 196.4h.3v.2h-.3zM240.7 195.2a.46 .46 0 0 1 .6 0 .46 .46 0 0 1 .1 .6l-.1 .1a.45 .45 0 0 1 .2 .6 .45 .45 0 0 1-.6 .2l-.2-.1v-.2a.35 .35 0 0 0 .5 .1 .35 .35 0 0 0 0-.5l-.3-.1v-.1a.28 .28 0 0 0 .4-.1 .28 .28 0 0 0 0-.3 .28 .28 0 0 0-.4 0h-.2zM260 198v2M261 191.5v6.5M263.2 195.2h.8v.2h-.3v1.1h.3v.1h-.8v-.1h.3v-1.1h-.3z"/>
<path d="M264.4 195.7l.3-.2 .3 .2v-.6h.2v1.5h-.2v-.1a.42 .42 0 0 1-.5 .1 .42 .42 0 0 1-.2-.5zM264.6 195.8l.1-.1a.4 .4 0 0 1 .3 .4 .4 .4 0 0 1-.3 .4l-.2-.2zM265.9 195.6h.2v.3h-.2zM265.9 196.4h.2v.2h-.2zM268.1 195.4l.5-.2h.2v.2a.43 .43 0 0 0-.5 0 .43 .43 0 0 0-.2 .5 .48 .48 0 0 1 .7 0 .48 .48 0 0 1-.1 .7 .48 .48 0 0 1-.6-.1l-.2-.6zM268.2 195.9a.29 .29 0 0 1 .4 .1 .29 .29 0 0 1 0 .4 .29 .29 0 0 1-.4-.1zM269.9 195.2h.2l-.8 1.6h-.2zM270.5 195.4l.5-.2h.2v.2a.43 .43 0 0 0-.5 0 .43 .43 0 0 0-.2 .5 .48 .48 0 0 1 .7 0 .48 .48 0 0 1 0 .7 .48 .48 0 0 1-.7-.1l-.1-.6zM270.6 195.9a.29 .29 0 0 1 .4 .1 .29 .29 0 0 1 0 .4 .29 .29 0 0 1-.4-.1z"/>
<circle cx="196.7" cy="195.9" r=".13"/>
<circle cx="203.9" cy="195.9" r=".13"/>
<circle cx="209" cy="193.1" r=".13"/>
<circle cx="213.8" cy="193.1" r=".13"/>
<circle cx="215" cy="193.4" r=".29"/>
<circle cx="215" cy="192.8" r=".25"/>
<circle cx="217.4" cy="193.1" r=".13"/>
<circle cx="219.5" cy="195.9" r=".13"/>
</g>
<g fill="none" stroke="#480000" stroke-width=".3">
<path d="M178.1 188.4h1.4v.2h-.6v1.7h-.2v-1.7h-.6zM179.9 188.8h.7v1.3h.4v.2h-1.2v-.2h.5v-1.1h-.4zM180.3 188.3h.3v.3h-.3zM181.8 188.4h.2v.4h.6v.2h-.6v1l.2 .1h.4v.2a.55 .55 0 0 1-.8-.5v-.8h-.4v-.2h.4zM183 188.3h.6l.1 1.6 .1 .2h.4v.2a.54 .54 0 0 1-.8-.5v-1.4h-.4zM184.8 189a.65 .65 0 0 1 .8-.1 .65 .65 0 0 1 .3 .7h-1.1a.56 .56 0 0 0 .4 .5 .56 .56 0 0 0 .6-.1v.2a.81 .81 0 0 1-1.1-.1 .81 .81 0 0 1 .1-1.1zM185 189.1l.3-.1a.37 .37 0 0 1 .3 .4h-.8zM186.7 188.9h.3v.4h-.3zM186.7 189.9h.3v.4h-.3zM263.1 192.4a.73 .73 0 0 1 .9 .2v.3l-.3 .3 .5 .6h-.2l-.3-.4-.2-.2h-.2v.6h-.2zM263.3 192.6h.2a.26 .26 0 0 1 .3 .2 .26 .26 0 0 1-.2 .3h-.3zM264.5 192.9a.49 .49 0 0 1 .6-.1 .49 .49 0 0 1 .2 .5h-.8a.42 .42 0 0 0 .3 .4 .42 .42 0 0 0 .4-.1v.2a.6 .6 0 0 1-.8-.1 .6 .6 0 0 1 .1-.8z"/>
<path d="M264.6 193l.3-.1 .2 .3h-.6zM265.5 192.8h.2l.3 .9 .3-.9h.2l-.4 1h-.2zM267.1 192.8h.2v.3h-.2zM267.1 193.6h.2v.2h-.2z"/>
</g>
<text font-size="2.7" fill="#480000" x="178" y="190.3">Title:</text>
<g font-size="2" fill="#480000">
<text x="178" y="183.7">Sheet: Front documentation</text>
<text x="178" y="186.5">File: working.kicad_pcb</text>
<text x="178" y="193.9">Size: A4</text>
<text x="178" y="196.6">KiCad E.D.A. 7.0.6-7.0.6~ubuntu22.04.1 + KiBot v1.6.3</text>
<text x="200" y="193.9">Date: 2023-08-03_17-21-22</text>
<text x="263" y="196.6">Id: 6/6</text>
<text x="263" y="193.9">Rev:</text>
</g>
<g font-size="1.7" fill="#480000">
<text x="35" y="11.7">1</text>
<text x="85" y="11.7">2</text>
<text x="135" y="11.7">3</text>
<text x="185" y="11.7">4</text>
<text x="235" y="11.7">5</text>
<text x="285" y="11.7">6</text>
<text x="10.5" y="35.7">A</text>
<text x="285.5" y="35.7">A</text>
<text x="10.5" y="85.6">B</text>
<text x="285.5" y="85.6">B</text>
<text x="10.5" y="135.7">C</text>
<text x="285.5" y="135.7">C</text>
<text x="10.5" y="185.6">D</text>
<text x="285.5" y="185.6">D</text>
<text x="35" y="199.7">1</text>
<text x="85" y="199.7">2</text>
<text x="135" y="199.7">3</text>
<text x="185" y="199.7">4</text>
<text x="235" y="199.7">5</text>
<text x="285" y="199.7">6</text>
</g>
<g font-size="1.3" fill="#848484">
<text x="141.4" y="95">3.5mm Terminal Block</text>
<text x="131.5" y="100.7">GREEN</text>
<text x="144.2" y="104.4" transform="rotate(-90 144.2 104.4)">10uF</text>
<text x="146" y="104.8" transform="rotate(-90 146 104.8)">0.1uF</text>
<text x="141.8" y="110.6">MCP4725A1T-E/CH</text>
</g>
</svg>
